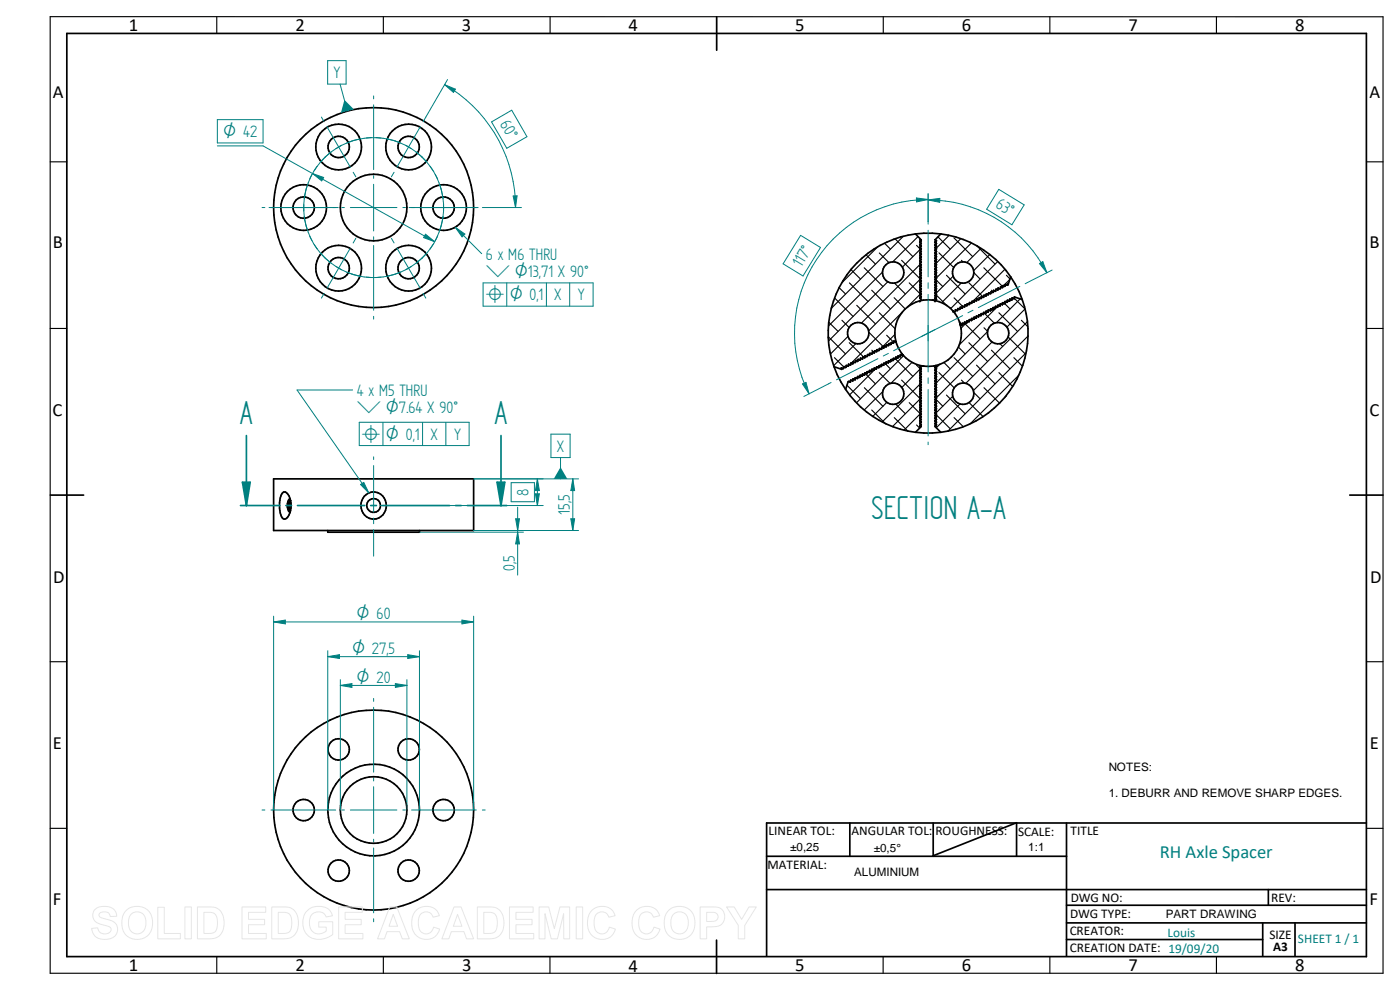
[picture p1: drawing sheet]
<svg xmlns="http://www.w3.org/2000/svg" width="420mm" height="297mm" viewBox="0 0 420 297" stroke-linecap="round" stroke-linejoin="round" font-family="sans-serif">
<g fill="none" stroke="#000" stroke-width=".51">
<path d="M20.1 10h390v277h-390zM215.1 5v10.1M112.1 32.3a30 30 0 0 0-27.2 42.4 30 30 0 0 0 49.8 7.4 30 30 0 0 0-13.7-48.5 27.6 27.6 0 0 0-8.9-1.3M15.1 148.5h10M82.1 143.7h60v15.5h-60zM84.7 148l.7-.4a3.3 3.3 0 0 1 1.9 3.3 5.3 5.3 0 0 1-1.5 4.8 1.13 1.13 0 0 1-1.5-1.2 8.6 8.6 0 0 1 .4-6.5zM86.8 151.7l.1 1.1M86.9 152.8v.1M86.9 150.7l-.1 1M87.1 149.6a2.86 2.86 0 0 0 0 4.1M87.1 150a3.6 3.6 0 0 0 0 3.6M87.2 150.2l-.4 1.5"/>
<path d="M87.2 150.2a5.2 5.2 0 0 0-.1 3.3l-.3-1.4M98.4 159.2v.5h27.5v-.5M109.3 148.9a3.9 3.9 0 0 1 5-.6 3.9 3.9 0 0 1 1.4 4.9 3.8 3.8 0 0 1-4.7 2.4 3.8 3.8 0 0 1-2.6-4.6zM405.1 148.5h10M230.1 256.9h90M255 246.9v10M280.1 246.9v10M305.1 246.9v10M305.1 246.8l-25.1 10M320.1 246.9v40M410.1 246.9h-180v40M230.1 266.9h180"/>
<path d="M320.1 271.6h90M320.1 276.9h90M379 276.9v10M380.7 266.9v4.7M388.7 276.9v10M215 282.1v10M320.1 281.9h58.9"/>
<circle cx="101.6" cy="44.1" r="3.2"/>
<circle cx="101.6" cy="44.1" r="6.9"/>
<circle cx="122.6" cy="44.1" r="3.2"/>
<circle cx="122.6" cy="44.1" r="6.8"/>
<circle cx="91.1" cy="62.3" r="6.9"/>
<circle cx="91.1" cy="62.3" r="3.2"/>
<circle cx="112.1" cy="62.3" r="10"/>
<circle cx="133.1" cy="62.3" r="3.2"/>
<circle cx="133.1" cy="62.3" r="6.8"/>
<circle cx="101.6" cy="80.5" r="6.9"/>
<circle cx="101.6" cy="80.5" r="3.2"/>
<circle cx="122.6" cy="80.5" r="3.2"/>
<circle cx="122.6" cy="80.5" r="6.8"/>
<circle cx="112.1" cy="151.7" r="2.07"/>
<circle cx="101.6" cy="224.9" r="3.2"/>
<circle cx="122.6" cy="224.9" r="3.2"/>
<circle cx="91.1" cy="243.1" r="3.2"/>
<circle cx="112.1" cy="243.1" r="10"/>
<circle cx="112.1" cy="243" r="13.8"/>
<circle cx="112.1" cy="243.1" r="30"/>
<circle cx="133.1" cy="243.1" r="3.2"/>
<circle cx="101.6" cy="261.2" r="3.2"/>
<circle cx="122.6" cy="261.2" r="3.2"/>
</g>
<g fill="none" stroke="#000" stroke-width=".34">
<path d="M15.1 5h400v287h-400zM65.1 5v5M115.1 5v5M165.1 5v5M265.1 5v5M315.1 5v5M365.1 5v5M15.1 48.6h5M410.1 48.6h5M15.1 98.6h5M410.1 98.6h5M15.1 198.5h5"/>
<path d="M410.1 198.5h5M15.1 248.5h5M410.1 248.5h5M65.1 287v5M115.1 287v5M165 287v5M265 287v5M315.1 287v5M365.1 287v5"/>
</g>
<g fill="#000">
<circle cx="86.9" cy="152.8" r=".25"/>
<circle cx="87.1" cy="150" r=".25"/>
</g>
<path d="M142.1 159.2h11.5M142.1 143.7h31.5M157.1 159.2h16.5M171.3 155.7h1.2l-.6 3.5z" fill="none" stroke="#008080" stroke-width=".3"/>
<path d="M171.3 155.7h1.2l-.6 3.5z" fill="#008080"/>
<path d="M171.9 143.7l.6 3.5h-1.2z" fill="none" stroke="#008080" stroke-width=".3"/>
<path d="M171.9 143.7l.6 3.5h-1.2z" fill="#008080"/>
<path d="M125.9 159.7h31.2M142.1 159.2h15M155.4 159.7l.5 3.5h-1.1zM171.9 143.7v15.5" fill="none" stroke="#008080" stroke-width=".3"/>
<path d="M155.4 159.7l.5 3.5h-1.1z" fill="#008080"/>
<path d="M154.8 155.7h1.1l-.5 3.5z" fill="none" stroke="#008080" stroke-width=".3"/>
<path d="M154.8 155.7h1.1l-.5 3.5z" fill="#008080"/>
<path d="M155.4 152.2v20.4M82.1 184.9v58.1M138.6 186.1l3.5 .5-3.5 .6zM142.1 184.9v58.1" fill="none" stroke="#008080" stroke-width=".3"/>
<path d="M138.6 186.1l3.5 .5-3.5 .6z" fill="#008080"/>
<path d="M82.1 186.6l3.5-.5v1.1z" fill="none" stroke="#008080" stroke-width=".3"/>
<path d="M82.1 186.6l3.5-.5v1.1z" fill="#008080"/>
<path d="M82.1 186.6h60M98.4 195.2v47.8M122.4 196.4l3.5 .6-3.5 .6zM125.9 195.2v47.8" fill="none" stroke="#008080" stroke-width=".3"/>
<path d="M122.4 196.4l3.5 .6-3.5 .6z" fill="#008080"/>
<path d="M98.4 197l3.5-.6v1.2z" fill="none" stroke="#008080" stroke-width=".3"/>
<path d="M98.4 197l3.5-.6v1.2z" fill="#008080"/>
<path d="M98.4 197h27.5M102.1 203.9v39.1M118.6 205.1l3.5 .6-3.5 .5zM122.1 203.9v39.1" fill="none" stroke="#008080" stroke-width=".3"/>
<path d="M118.6 205.1l3.5 .6-3.5 .5z" fill="#008080"/>
<path d="M102.1 205.7l3.5-.6v1.1z" fill="none" stroke="#008080" stroke-width=".3"/>
<path d="M102.1 205.7l3.5-.6v1.1z" fill="#008080"/>
<g fill="none" stroke="#008080" stroke-width=".3">
<path d="M96.5 35.1l.8 1.4M98.1 38l7 12.2M112.1 28.8v.9M112.1 31.5v19.4M126.1 38l-7 12.2M134.3 23.9l-7.3 12.6M147.5 36.6l6.1-3.5 4.5 7.9-6 3.5zM92.3 55.4a21.5 21.5 0 0 0 0 13.7M93.6 52.3l-.7 1.5M95.2 49.9l-.9 1.3M96.3 48.5a21 21 0 0 0-5 11.1M99.4 45.6l-1.8 1.5"/>
<path d="M102.4 43.7l-1.5 .9M106 51.7l.8 1.3M108.2 41.7a21.1 21.1 0 0 0-11.9 6.8M111.5 41.3l-1.6 .1M112.1 52.7v.8M112.1 55.3v14M112.8 41.3l1.6 .1M116.1 41.7a20.9 20.9 0 0 1 10.6 5.4M118.3 51.7l-.8 1.3M120.3 42.9a21.1 21.1 0 0 0-16.3 0M121.9 43.7l1.4 .8M124.8 45.6l.4 .2"/>
<path d="M126.6 47.1l1.4 1.4M128 48.5l1.1 1.5M129.1 49.9a21.7 21.7 0 0 1 3.9 9.7M130.6 52.3l.7 1.5M132 55.4a20.8 20.8 0 0 1 0 13.7M154 58.8h1.2l-.5 3.5zM78.6 62.3h.9M80.8 62.3h20.7M91.2 61.5v1.7M91.3 64.9a21.7 21.7 0 0 0 3.9 9.7M92.9 70.8l.7 1.4M94.3 73.3l.9 1.4"/>
<path d="M95.2 74.6l1.1 1.5M96.3 76a21.3 21.3 0 0 0 11.9 6.9M97.6 77.5l1.9 1.5M102.6 62.3h.8M105.1 62.3h14M105.1 74.4l-7 12.1M106.8 71.5l-.8 1.4M112.1 71v.9M112.1 73.7v19.4M117.5 71.5l.8 1.4M119.1 74.4l7 12.1M120.9 62.3h.8"/>
<path d="M122.8 62.3h20.7M126.7 77.5l-1.9 1.5M128 76a21.3 21.3 0 0 1-11.9 6.9M129.1 74.6l-1.1 1.5M130 73.3l-.9 1.4M131.3 70.8l-.7 1.4M133 64.9a21.5 21.5 0 0 1-3.9 9.7M133.1 61.4v1.7M156.5 62.3h-11.7M97.3 88.1l-.8 1.4M100.9 80l1.5 .9M109.9 83.1l1.6 .2"/>
<path d="M112.1 94.9v.9M114.4 83.1l-1.6 .2M120.3 81.6a20.8 20.8 0 0 1-16.3 .1M123.4 80l-1.5 .9M127 88.1l.8 1.4M112.1 137.1v.8M112.1 139.7v13.9M112.1 155.4v1.7M112.1 158.9v8M102.1 205.7h20M112.1 209.6v.8M112.1 212.2v19.5"/>
<path d="M112.1 233.5v.8M112.1 236.1v14M78.6 243h.9M81.3 243h19.4M102.6 243h.8M105.1 243h14M112.1 251.8v.8M112.1 254.4v19.5M120.9 243h.8M123.5 243h19.4M144.8 243h.8M112.1 275.7v.9"/>
</g>
<path d="M154 58.8h1.2l-.5 3.5z" fill="#008080"/>
<path d="M133.4 25.4l3.3 1.4-.6 .9z" fill="none" stroke="#008080" stroke-width=".3"/>
<path d="M133.4 25.4l3.3 1.4-.6 .9z" fill="#008080"/>
<path d="M65.2 35.9h13.7v7h-13.7zM133.4 25.4a42.3 42.3 0 0 1 21.3 36.9M65.2 43.8h13.7l51.6 28.7M127.7 70.3l2.8 2.2-3.4-1.2z" fill="none" stroke="#008080" stroke-width=".3"/>
<path d="M127.7 70.3l2.8 2.2-3.4-1.2z" fill="#008080"/>
<path d="M93.8 52.1l3.3 1.2-.5 1z" fill="none" stroke="#008080" stroke-width=".3"/>
<path d="M93.8 52.1l3.3 1.2-.5 1z" fill="#008080"/>
<path d="M73.9 130.7v21h10.1M85.8 151.7h1.7M89.3 151.7h20.2M111.2 151.7h1.8M114.8 151.7h20.1M136.7 151.7h1.7M140.2 151.7h10.2" fill="none" stroke="#008080" stroke-width=".51"/>
<path d="M72.8 144.7h2.3l-1.2 7z" fill="#008080"/>
<path d="M150.4 130.7v21M72.8 144.7h2.3l-1.2 7z" fill="none" stroke="#008080" stroke-width=".51"/>
<path d="M149.2 144.7h2.3l-1.1 7z" fill="#008080"/>
<path d="M72.2 151.7h1.7M149.2 144.7h2.3l-1.1 7zM150.4 151.7h1.7" fill="none" stroke="#008080" stroke-width=".51"/>
<g fill="#000">
<circle cx="280.6" cy="79.2" r=".17"/>
<circle cx="276" cy="90.3" r=".25"/>
<circle cx="280.6" cy="90.2" r=".25"/>
<circle cx="286" cy="93.3" r=".25"/>
<circle cx="288.2" cy="97.4" r=".25"/>
<circle cx="290.9" cy="96" r=".17"/>
<circle cx="270.8" cy="106.3" r=".25"/>
<circle cx="270.9" cy="106.4" r=".25"/>
<circle cx="276.5" cy="109.8" r=".25"/>
<circle cx="302" cy="118.6" r=".17"/>
</g>
<g fill="none" stroke="#000" stroke-width=".34">
<path d="M259.9 76.5l2.8 2.7M263.5 74l-10.9 10.9M263.9 75.9l2.9 2.9M265.5 73l1.7 1.7M268.6 71.7l5.3 5.3M270.6 78.1l5.6 5.6M271.1 70.9l-21.6 21.6M275.1 73.6l1.2 1.2M275.5 71l-7.6 7.6M276.3 79.2l-17.8 17.7M276.4 74.5l-5.6 5.7M281.5 71.1l3.6 3.6"/>
<path d="M281.8 75.9l4.4 4.4M284.8 70.7l-3.9 3.8M286.3 71.4l5.6 5.6M288.3 71.6l-7.6 7.6M288.5 78.1l.5 .5M291.5 72.9l-10.5 10.5M293.2 73.8l5.4 5.4M294.4 74.5l-4.3 4.3M297 76.4l-4.8 4.8M299.5 78.4l-14.2 14.2M248.7 96.7l2.8 2.7M250.5 89.4l5.5 5.6"/>
<path d="M251.8 86.3l1.9 1.9M252.7 96.1l2.1 2.2M254.9 84.9l5.6 5.6M255.4 80.9l2.8 2.8M257.1 91.6l5.6 5.6M259.4 80.3l5.6 5.6M260.7 99.7l4.3 4.2M261.6 87.1l5.6 5.6M263.9 93.9l4.7 4.7M264.9 81.6l-16.3 16.2M266.4 84.5l-17.7 17.8M268.3 89.3l3.4 3.4"/>
<path d="M268.4 84.9l3.3 3.3M270.9 93.6l-15.4 15.3M272.9 84.9l3.5 3.5M276 83.9l-15.3 15.4M276.3 88.1l-4.1 4.1M276.5 83.5l-.2 .2M280.7 83.7l2.2 2.3M280.8 83.7l-.2 .1M280.9 88.4l3.3 3.3M284 82.6l5.6 5.6M286 82.9l-5.2 5.2M286.3 89.4l2.6 2.5"/>
<path d="M288.5 84.9l-5.9 5.9M289.5 97l4.6 4.6M290 96.9l-1.6 1.6M290.5 96.4l-.4 .3M290.8 84.8l4.3 4.4M291.7 90.7l-.3 .3M292.3 81.8l1.8 1.9M295.2 93.8l3.2 3.2M295.3 80.3l5.6 5.6M295.3 98.3l1.1 1.1M296.4 99.5l-15.8 15.6M297.5 87.1l.6 .6"/>
<path d="M299.2 92.1l-11.3 11.4M299.8 91.6l-.4 .3M299.8 93.9l5.5 5.5M301 85.9l-.4 .3M301.5 91.1l1.6 1.6M301.6 80.8l-9.7 9.7M302 82.6l1.1 1.1M303.1 83.8l-2 1.9M304.4 89.5l3.2 3.2-5.4 5.5M306.2 89.7l-7.2 7.1M306.5 96.1l2 1.9M308.3 96.5l-18.5 18.6"/>
<path d="M248.6 101l5.1 5.2M250.4 107.3l2.8 2.8M254.2 115.6l4 4M254.5 100.9l-5.3 5.4M254.9 102.8l4.5 4.6M255.3 109.1l-.3 .3M256.9 103.1l-6.7 6.6M259.4 116.3l5.6 5.6M259.5 112l3.2 3.1M261.7 105.1l.7 .7M262.8 110.6l-7.8 7.9M263.3 110.1l-.2 .3"/>
<path d="M263.9 105l-.1 .2M263.9 111.8l3.3 3.3M264.6 104.3l-.4 .4M265 117.5l-5.6 5.5M265.8 109.2l1.4 1.5M266.1 100.6l2.1 2.1M268.6 100.4l-3.9 3.8M268.8 107.7l5.1 5.2M270.6 114l5.6 5.6M271.2 106.7l-14.2 14.2M273.7 108.7l-6.3 6.3M275.1 109.6l1.2 1.2"/>
<path d="M276.2 115.2l-11.4 11.4M276.4 110.5l-5.8 5.8M276.5 119.4l-8.6 8.6M280.7 119.7l2.2 2.2M281.8 111.8l4.6 4.6M282.1 109.3l-1.2 1.2M283.3 108.8l1.8 1.9M284 118.5l5.6 5.6M286 118.9l-5.2 5.1M286.3 107.3l5.6 5.6M287.6 104.1l2 2.1M288.5 114l1 1"/>
<path d="M290.8 102.8l5.6 5.6M292.2 117.7l1.9 1.9M293.1 109.6l5.5 5.5M295.3 116.3l4.7 4.6M297.5 105.1l5.6 5.6M297.8 102.6l-16.8 16.8M299.8 111.8l4.1 4.2M300.1 103.1l.8 .8M302.5 101l5.1 5.1M304.3 107.3l2.5 2.6M305.8 112.6l-14.6 14.6M307.9 105.9l-23.4 23.5"/>
<path d="M308.5 100.8l-16.4 16.4M261.6 123l4 4M266.2 120.7l-4.3 4.2M268.4 125.3l4 4M268.8 121.2l2.9 2.9M272.9 120.8l3.5 3.6M275.1 127.5l.9 .9M276.3 124l-5 5.1M280.9 124.4l4.2 4.2M286.3 125.3l2.8 2.7M288.1 121.2l-7.1 7.2M290.8 120.8l4.3 4.2"/>
<path d="M297.5 123l.1 .1"/>
</g>
<g fill="none" stroke="#000" stroke-width=".51">
<path d="M274.7 70.2l1.8 1.8h-.4l.4 .3-.5 .3 .5 .3-.5 .5 .5 .3-.5 .5 .5 .3-.5 .5 .5 .4-.5 .4 .5 .4-.5 .4 .5 .4-.5 .4 .5 .4-.5 .4 .5 .4-.5 .4 .5 .4-.5 .4 .5 .3-.5 .5 .5 .3-.5 .5 .5 .3-.5 .5 .5 .4-.5 .4 .5 .4-.5 .4 .5 .4-.5 .4 .5 .4-.5 .4 .5 .4-.5 .4 .5 .4-.5 .4 .5 .4-.5 .4 .5 .3-.5 .5 .5 .3-.5 .5 .5 .3-.3 .6M274.7 70.2a30 30 0 0 0-24.4 39.8M280.5 72.7l.5 .3-.4 .4 .4 .5-.4 .4M280.5 74.3l.5 .3-.4 .4 .4 .5-.4 .3 .4 .5-.4 .5 .4 .3-.4 .5M280.5 77.5l.5 .3-.4 .6M280.5 78.3l.5 .3-.4 .6M280.5 79.1l.5 .3-.4 .6M280.5 79.9l.5 .3-.4 .4 .4 .5-.4 .5 .4 .2-.4 .4 .4 .5-.4 .4M280.5 76.7l.5 .3M280.5 75.9l.5 .3M280.5 75.1l.5 .3M280.5 73.5l.5 .3"/>
<path d="M280.6 71.9l.4 .3M280.6 72l.4 .2-.4 .6M282.4 70.2a29.9 29.9 0 0 1 20.9 12.9M282.4 70.2l-1.8 1.8M282.4 70.2l-2.6-.2-5.1 .2M276.2 90.3a10 10 0 0 0-7.3 12.2M279.9 90l.7 .2M279.9 90h-1.4l-2.3 .3M279.9 90l.7 .1M280.5 83.1l.5 .3-.4 .5M280.5 83.9l.5 .3-.4 .6M280.5 84.7l.5 .3-.4 .6"/>
<path d="M280.5 85.5l.5 .3-.4 .6M280.5 86.3l.5 .3-.4 .6M280.5 87.1l.5 .3-.4 .6M280.5 87.9l.5 .3-.4 .4 .4 .5-.4 .4M280.5 89.5l.5 .3-.4 .4M280.5 88.7l.5 .3M280.5 82.3l.5 .3M280.5 81.5l.5 .3M280.5 80.7l.5 .3M280.6 90.2a9.9 9.9 0 0 1 5.5 3.2M286.1 93.4l1.4 2 .5 1.2M288 96.6l.2 .8"/>
<path d="M288.2 97.4a10 10 0 0 1-7.4 12.3M288.7 97v.5M289.4 97.2l-.7-.1-.1 .5-.4-.2M289.5 96.6l-.1 .6M290.2 96.4l-.1 .5-.5-.3-.2 .6M290.2 96.3l-.1 .5M290.9 95.9v.5M291.6 95.5v.6l-.5-.2-.2 .6-.7-.1M292.3 95.2v.6l-.7-.2M293 94.8v.5M293.7 94.5v.5M294.5 94.1l-.1 .5"/>
<path d="M295.2 93.8l-.1 .4M295.2 93.8l-.1 .5-.6-.1-.2 .5-.4-.3-.2 .6-.7-.1v.5l-.7-.2M295.9 93.4v.5M296.6 93v.6l-.5-.3-.2 .6-.7-.1M297.3 92.7v.4M298 92.3v.6l-.5-.3-.2 .6-.7-.1M298.7 91.9v.5M298.7 92v.5l-.7-.1M299.5 91.6l-.1 .5M300.2 91.2l-.1 .5M300.2 91.3l-.1 .5-.6-.1-.2 .5-.6-.2M300.9 90.8v.6l-.7-.1"/>
<path d="M301.6 90.5v.6l-.5-.3-.2 .1M302.3 90.1l-.1 .5M303 89.7v.6l-.5-.2-.3 .6-.6-.1M303.3 83.1l-.8 2.3-.1-.3-.2 .5-.4-.3-.1 .6-.7-.2-.1 .5-.6-.1v.5l-.3 .1-.4-.3-.1 .6-.6-.2-.1 .5-.6-.2-.1 .6-.7-.2v.6l-.6-.3-.1 .6-.7-.1v.5l-.7-.2-.2 .6-.6-.2v.5l-.6-.1-.1 .5-.6-.2-.1 .5-.6-.2-.1 .6-.6-.2-.1 .5-.7-.1v.5l-.7-.1-.2 .6-.4-.3-.2 .5-.5-.1-.2 .5-.6-.2-.1 .6-.6-.2-.1 .5-.6-.2-.1 .6-.6-.1M303.3 83.1l2.5 4.4 1 2.4M303.7 89.4v.5M303.7 89.5v.5l-.7-.2M304.4 89.1l-.1 .6-.6-.2M304.4 89.1l2.4 .8M306.8 89.9a30 30 0 0 1-24.4 39.8M250.3 110l2.3 .8-.1-.4M250.3 110l.9 2.4 2.6 4.4"/>
<path d="M252.5 110.4v.2M253.8 116.8a29.8 29.8 0 0 0 20.9 12.9M255.3 114.1l-.1 .5M255.3 114.1l-.1 .5-.7-.1-.7 2.3M255.9 113.7v.6l-.6-.2M256.7 113.3v.6l-.6-.2-.2 .1M257.4 113l-.1 .5M257.4 113l-.1 .5-.6-.1M258.1 112.6v.6l-.7-.2M258.8 112.3v.4M259.5 111.9v.5M260.9 111.2v.5l-.7-.2v.6l-.5-.2-.3 .6-.4-.3-.2 .6-.7-.1"/>
<path d="M261.7 110.8l-.1 .5M262.4 110.4l-.1 .5M263.1 110.1l-.1 .6-.5-.3-.2 .6-.6-.1v.5l-.6-.3-.2 .2M263.8 109.7v.5M264.5 109.3v.6M265.9 109.2l-.7-.2v.6l-.5-.3-.2 .1-.1 .6-.4-.3-.2 .6-.7-.1M265.9 108.6v.5M266.6 108.2v.6l-.5-.2-.2 .6M267.4 107.9l-.1 .5M268.1 107.5l-.1 .6-.5-.2-.2 .6-.7-.2M268.8 107.2v.5M268.8 107.2v.5l-.7-.1"/>
<path d="M268.9 102.5l.8 2 1.1 1.8M268.9 102.5l-.2 .2-.5-.3v.5l-.7-.1-.2 .6-.4-.3-.3 .6-.5-.2-.1 .5-.7-.1-.2 .6-.5-.3v.5l-.7-.1v.5l-.7-.2v.6l-.7-.2-.2 .6-.4-.3-.2 .6-.6-.2-.1 .6-.7-.2-.2 .6-.5-.2v.5l-.7-.2-.2 .6-.5-.2v.5l-.7-.1-.2 .6-.4-.3-.2 .5-.6-.1-.1 .5-.7-.1v.4l-.2 .2-.5-.3v.5l-.7-.1-.2 .6-.4-.3-.1 .5-.7-.1M269.5 106.8l-.1 .6-.6-.2M270.2 106.5v.5l-.7-.1M270.2 106.5l.6 .2 .1-.3a10 10 0 0 0 6.3 3.5M277.2 109.9l-.7-.1-.5 .4 .5 .5-.5 .3 .5 .3-.5 .6 .5 .5-.5 .2 .5 .3-.5 .5 .5 .3-.5 .5 .5 .4-.5 .4 .5 .4-.5 .4 .5 .6-.5 .2 .5 .4-.5 .5 .5 .4-.5 .3 .5 .4-.5 .5 .5 .4-.5 .3 .5 .3-.5 .6 .5 .5-.5 .2 .5 .6-.5 .3 .5 .5-.5 .3 .5 .5-.5 .3 .5 .5-.5 .3 .5 .4-.5 .4 .5 .4-.5 .4 .5 .4-.5 .4 .5 .5-.5 .3M280.5 110.3l.5 .3-.4 .6M280.5 111.1l.5 .3-.4 .6M280.5 111.9l.5 .3-.4 .4 .4 .5-.4 .3 .4 .5-.4 .4 .4 .4-.4 .4M280.5 115.1l.5 .3-.4 .6M280.5 115.9l.5 .3-.4 .6M280.5 116.7l.5 .3-.4 .6"/>
<path d="M280.5 117.5l.5 .3-.4 .6M280.5 118.3l.5 .3-.4 .6M280.5 119.1l.5 .3-.4 .4 .4 .4-.4 .4 .4 .5-.4 .3 .4 .4-.4 .4 .4 .4-.4 .5M280.5 119.9l.5 .3M280.5 114.3l.5 .3M280.5 113.5l.5 .3M280.5 112.7l.5 .3M280.8 109.7l.2 .2-.4 .5M280.8 109.7l-3.6 .2M276 127.9l.5 .1-1.8 1.7M276 127.9l.2 .1M280.5 123.9l.5 .3-.4 .6"/>
<path d="M280.5 123.1l.5 .3-.4 .6M280.5 124.7l.5 .3-.4 .3 .4 .6-.4 .5M280.5 126.3l.5 .3-.4 .6M280.5 127.1l.5 .3-.4 .6 1.8 1.7M280.5 121.5l.5 .3M280.5 125.5l.5 .3M280.5 122.3l.5 .3M280.5 120.7l.5 .3M282.4 129.7l-5.1 .2-2.6-.2"/>
<circle cx="257.6" cy="100" r="3.2"/>
<circle cx="268.1" cy="81.8" r="3.2"/>
<circle cx="289" cy="81.8" r="3.2"/>
<circle cx="299.5" cy="100" r="3.2"/>
<circle cx="268" cy="118.1" r="3.2"/>
<circle cx="289" cy="118.1" r="3.2"/>
</g>
<g fill="none" stroke="#000" stroke-width=".3">
<path d="M276 71.5v1.1M276 72.7v.7M276 73.5v.7M276 74.3v.7M276 75.1v.7M276 75.9v.7M276 76.7v.7M276 77.5v.7M276 78.3v.7M276 79.1v.7M276 79.9v.7M281 72.3v.7"/>
<path d="M281 73.1v.7M281 73.9v.7M281 74.7v.7M281 75.5v.7M281 76.3v.7M281 77.1v.7M281 77.9v.7M281 78.7v.7M281 79.5v.7M276 80.7v.7M276 81.5v.7M276 82.3v.7"/>
<path d="M276 83.1v.7M276 83.9v.7M276 84.7v.7M276 85.5v.7M276 86.3v.7M276 87.1v.7M276 87.9v.7M276 88.7v.7M281 80.3v.7M281 81.1v.7M281 81.9v.7M281 82.7v.7"/>
<path d="M281 83.5v.7M281 84.3v.7M281 85.1v.7M281 85.9v.7M281 86.7v.7M281 87.5v.7M281 88.3v.7M281 89.1v.7M281 89.9v.4M288.6 97.6l-.3 .2M288.9 91.9l-.7 .3M290.3 91.2l-.6 .3"/>
<path d="M290.8 96.5l-.7 .4M291 90.8l-.6 .3M292.2 95.8l-.6 .3M292.9 95.5l-.6 .3M294.5 89l-.5 .3M296 88.3l-.7 .3M296.5 93.6l-.6 .3M296.7 87.9l-.6 .3M297.9 92.9l-.6 .3M298.6 92.5l-.6 .4M299.5 86.4l-.6 .4M301 85.7l-.7 .4"/>
<path d="M301.5 91.1l-.6 .3M301.7 85.4l-.6 .3M302.9 90.4l-.7 .3M303.6 90l-.6 .3M256.1 108.6l-.7 .3M257.5 107.9l-.6 .3M258 113.2l-.7 .3M259.4 112.5l-.6 .3M259.6 106.8l-.6 .3M261.1 106l-.7 .4M261.5 111.4l-.6 .3M262.5 105.3l-.6 .3"/>
<path d="M263 110.7l-.7 .3M263.2 104.9l-.6 .4M264.4 110l-.6 .3M265.1 109.6l-.6 .3M265.3 103.9l-.6 .3M266.1 103.5l-.7 .3M266.8 103.2l-.7 .3M267.2 108.5l-.6 .3M267.5 102.8l-.6 .3M268 108.2l-.7 .3M268.7 107.8l-.7 .3M268.8 102.1l-.5 .3"/>
<path d="M269.4 107.4l-.6 .3M276 109.6v.6M276 110.3v.7M276 111.1v.7M276 111.9v.7M276 112.7v.7M276 113.5v.7M276 114.3v.7M276 115.1v.7M276 115.9v.7M276 116.7v.7M276 117.5v.7"/>
<path d="M276 118.3v.7M276 119.1v.7M276 119.9v.7M281 110.7v.7M281 111.5v.7M281 112.3v.7M281 113.1v.7M281 113.9v.7M281 114.7v.7M281 115.5v.7M281 116.3v.7M281 117.1v.7"/>
<path d="M281 117.9v.7M281 118.7v.7M281 119.5v.7M276 120.7v.7M276 121.5v.7M276 122.3v.7M276 123.1v.7M276 123.9v.7M276 124.7v.7M276 125.5v.7M276 126.3v.7M276 127.1v.7"/>
<path d="M281 120.3v.7M281 121.1v.7M281 121.9v.7M281 122.7v.7M281 123.5v.7M281 124.3v.7M281 125.1v.7M281 125.9v.7M281 126.7v.7M281 127.5v.9"/>
</g>
<g fill="none" stroke="#008080" stroke-width=".3">
<path d="M278.5 58.2v9.1M299.8 56.8l7.6 4.7-3.7 5.9-7.6-4.6zM278.5 69.1v14M311.9 79.1l1.1-.6 1.2 3.3zM278.5 84.8v1.7M278.5 88.3v23.3M280.6 98.9l-12.4 6.3M288.9 94.7l-12.4 6.3M292 93.1l-1.5 .8M306.1 85.9l-12.5 6.4M315.8 81l-8.1 4.1M249.4 114.8l-.7 .3"/>
<path d="M263.5 107.6l-12.5 6.4M266.6 106l-1.5 .8M278.5 113.4v1.7M278.5 116.9v13.9M278.5 132.6v.8"/>
</g>
<path d="M311.9 79.1l1.1-.6 1.2 3.3z" fill="#008080"/>
<path d="M278.5 60l3.6-.5-.1 1.2z" fill="none" stroke="#008080" stroke-width=".3"/>
<path d="M278.5 60l3.6-.5-.1 1.2z" fill="#008080"/>
<path d="M275 59.4l3.5 .5-3.4 .7zM278.5 60a39.9 39.9 0 0 1 35.7 21.8M278.5 58.1v8.4M240.3 70.6l5.9 3.7-5.2 8.5-6-3.6zM248.7 115.1l-7.5 3.9" fill="none" stroke="#008080" stroke-width=".3"/>
<path d="M275 59.4l3.5 .5-3.4 .7z" fill="#008080"/>
<path d="M240.8 115.2l1.1-.5 .9 3.5z" fill="none" stroke="#008080" stroke-width=".3"/>
<path d="M240.8 115.2l1.1-.5 .9 3.5z" fill="#008080"/>
<path d="M278.5 59.9a40.1 40.1 0 0 0-35.7 58.3M114.2 151.7h48.8M142.1 143.7h20.9M153.4 144.8h7v5.7h-7zM161.3 143.7l.6 3.5h-1.2z" fill="none" stroke="#008080" stroke-width=".3"/>
<path d="M161.3 143.7l.6 3.5h-1.2z" fill="#008080"/>
<path d="M160.7 148.2h1.2l-.6 3.5z" fill="none" stroke="#008080" stroke-width=".3"/>
<path d="M160.7 148.2h1.2l-.6 3.5z" fill="#008080"/>
<path d="M89.1 117l21.6 30.9M161.3 143.7v8" fill="none" stroke="#008080" stroke-width=".3"/>
<path d="M108.2 145.4l1-.7 1.5 3.2z" fill="#008080"/>
<path d="M136.6 68.2l8 7.9M89.1 117h16.7M108.2 145.4l1-.7 1.5 3.2z" fill="none" stroke="#008080" stroke-width=".3"/>
<path d="M136.6 68.2l2.9 2-.8 .9z" fill="#008080"/>
<path d="M136.6 68.2l2.9 2-.8 .9zM168.2 137.3v6.4" fill="none" stroke="#008080" stroke-width=".3"/>
<path d="M168.2 140.2l2.1 3.5h-4.1z" fill="#008080"/>
<path d="M102.1 25.2l2.2 8.1M165.3 130.3h5.8v7h-5.8z" fill="none" stroke="#008080" stroke-width=".3"/>
<path d="M103.4 30l2.8 2.8-3.9 1.1z" fill="#008080"/>
<path d="M98.3 18.2h5.6v7h-5.6zM145 84.9h33v7h-33zM152.1 84.9v7M164 84.9v7M171 84.9v7M107.8 126.7h33v7h-33zM114.9 126.7v7M126.8 126.7v7M133.8 126.7v7" fill="none" stroke="#008080" stroke-width=".3"/>
<g fill="none" stroke="#e6e6e6" stroke-width=".3">
<path d="M28.5 272.9a4.5 4.5 0 0 1 6.2 .6l.3 1.4-1.9 .1a1.83 1.83 0 0 0-1.5-1.4 1.83 1.83 0 0 0-1.9 .9v.2a3.3 3.3 0 0 0 2.6 1.2 2.99 2.99 0 0 1 3 3.1 2.99 2.99 0 0 1-3.4 2.8 3.6 3.6 0 0 1-4.4-3.2l1.8-.2a2.1 2.1 0 0 0 1.8 1.8 2.1 2.1 0 0 0 2.2-1.3 1.39 1.39 0 0 0-1.4-1.1 5.4 5.4 0 0 1-3.8-1.9 2.66 2.66 0 0 1 .4-3zM37.9 273.2a4.8 4.8 0 0 1 5.8-.6 4.8 4.8 0 0 1 2 5.5 4.7 4.7 0 0 1-5.7 3.6 4.7 4.7 0 0 1-3.4-5.8l.4-1.4zM39.3 274.4a2.67 2.67 0 0 1 3.2-.5 2.67 2.67 0 0 1 1.3 3 2.7 2.7 0 0 1-2.6 3.3 2.7 2.7 0 0 1-2.6-3.3l.2-1.7zM47.4 272.2h1.9v7.9h4.8v1.6h-6.7zM55.5 272.1h1.9v9.6h-1.9zM59.3 272.1h3.5a4 4 0 0 1 4.4 4.4 4.2 4.2 0 0 1-4.3 5.2h-3.6zM61.2 273.7a4.5 4.5 0 0 1 3.3 .5 4.9 4.9 0 0 1-.2 5.5l-1 .3-2.1 .1zM72.6 272.1h7.1v1.6h-5.1v2.1h4.8v1.7h-4.8v2.6h5.3v1.6h-7.3zM81.6 272.1h3.5a4 4 0 0 1 4.5 4.4 4.2 4.2 0 0 1-4.4 5.2h-3.6zM83.5 273.7a4.5 4.5 0 0 1 3.3 .5 4.9 4.9 0 0 1-.2 5.5l-1 .3-2.1 .1zM92.1 273.4a5.1 5.1 0 0 1 7 0l.7 1.4-1.9 .3a2.65 2.65 0 0 0-3.3-1.4 2.65 2.65 0 0 0-1.7 3.1 2.97 2.97 0 0 0 1.5 3.1 2.97 2.97 0 0 0 3.5-.5v-1.2h-2.2v-1.6h4.2v3.8a5.7 5.7 0 0 1-8.2-.5 5.8 5.8 0 0 1 .4-6.5zM101.6 272.1h7.1v1.6h-5.1v2.1h4.8v1.7h-4.8v2.6h5.3v1.6h-7.3z"/>
<path d="M117 272.1h2.1l3.7 9.6h-2.1l-.8-2.2h-3.7l-.8 2.2h-2.1zM118 274.4l1.3 3.5h-2.6zM124.8 273.3a4.2 4.2 0 0 1 7.1 1.4l-1.9 .5a2.25 2.25 0 0 0-2.7-1.6 2.25 2.25 0 0 0-1.7 2.6 3.4 3.4 0 0 0 1.5 3.9 2.25 2.25 0 0 0 3-1.9l1.8 .6a4.3 4.3 0 0 1-5 3 4.3 4.3 0 0 1-3.3-4.8l.3-2.4zM136.3 272.1h2.1l3.7 9.6h-2.1l-.8-2.2h-3.7l-.8 2.2h-2.1zM137.3 274.4l1.3 3.5h-2.6zM143.2 272.1h3.6a4 4 0 0 1 4.4 4.4 4.2 4.2 0 0 1-4.4 5.2h-3.6zM145.2 273.7a4.5 4.5 0 0 1 3.3 .5 4.9 4.9 0 0 1-.2 5.5l-1 .3-2.1 .1zM152.9 272.1h7.1v1.6h-5.2v2.1h4.9v1.7h-4.9v2.6h5.4v1.6h-7.3zM161.8 272.1h2.9l1.7 6.5 1.7-6.5h2.9v9.6h-1.8v-7.5l-1.9 7.5h-1.9l-1.8-7.5v7.5h-1.8zM172.9 272.1h2v9.6h-2zM177.5 273.3a4.2 4.2 0 0 1 7.1 1.4l-1.9 .5a2.25 2.25 0 0 0-2.6-1.6 2.25 2.25 0 0 0-1.8 2.6 3.4 3.4 0 0 0 1.6 3.9 2.25 2.25 0 0 0 3-1.9l1.8 .6a4.3 4.3 0 0 1-5 3 4.3 4.3 0 0 1-3.4-4.8l.4-2.4zM190.9 273.3a4.2 4.2 0 0 1 7.1 1.4l-1.9 .5a2.25 2.25 0 0 0-2.7-1.6 2.25 2.25 0 0 0-1.7 2.6 3.4 3.4 0 0 0 1.6 3.9 2.25 2.25 0 0 0 2.9-1.9l1.9 .6a4.3 4.3 0 0 1-5 3 4.3 4.3 0 0 1-3.4-4.8l.4-2.4z"/>
<path d="M200.6 273.2a4.8 4.8 0 0 1 5.9-.6 4.8 4.8 0 0 1 2 5.5 4.7 4.7 0 0 1-5.8 3.6 4.7 4.7 0 0 1-3.3-5.8l.4-1.4zM202 274.4a2.67 2.67 0 0 1 3.2-.5 2.67 2.67 0 0 1 1.4 3 2.7 2.7 0 0 1-2.6 3.3 2.7 2.7 0 0 1-2.7-3.3l.3-1.7zM210.1 272.1h3.1a3.6 3.6 0 0 1 3.9 1.4 3.1 3.1 0 0 1-.1 3.4 3.1 3.1 0 0 1-3.2 1.2h-1.7v3.6h-2zM212.1 273.7a3.9 3.9 0 0 1 3.1 .5 1.44 1.44 0 0 1 0 1.7 1.44 1.44 0 0 1-1.5 .6h-1.6zM218 272.1h2.3l2.3 3.7 2.2-3.7h2.2l-3.5 5.6v4h-1.9v-4.1z"/>
</g>
<g font-size="11.3" fill="#008080">
<text x="72" y="127.2">A</text>
<text x="148.4" y="127.2">A</text>
<text x="261.4" y="155.7">SECTION A-A</text>
</g>
<g font-size="5.6">
<text x="38.6" y="9.4">1</text>
<text x="88.6" y="9.3">2</text>
<text x="138.6" y="9.4">3</text>
<text x="188.7" y="9.4">4</text>
<text x="238.7" y="9.3">5</text>
<text x="288.7" y="9.3">6</text>
<text x="338.7" y="9.3">7</text>
<text x="388.7" y="9.3">8</text>
<text x="15.8" y="29.5">A</text>
<text x="411" y="29.5">A</text>
<text x="15.8" y="74.5">B</text>
<text x="411" y="74.5">B</text>
<text x="15.8" y="124.9">C</text>
<text x="411" y="124.8">C</text>
<text x="15.9" y="174.9">D</text>
<text x="411.2" y="174.8">D</text>
<text x="15.9" y="224.7">E</text>
<text x="411.1" y="224.7">E</text>
<text x="15.8" y="271.4">F</text>
<text x="411" y="271.4">F</text>
<text x="38.6" y="291.4">1</text>
<text x="88.6" y="291.4">2</text>
<text x="138.7" y="291.4">3</text>
<text x="188.7" y="291.5">4</text>
<text x="238.7" y="291.3">5</text>
<text x="288.7" y="291.3">6</text>
<text x="338.7" y="291.4">7</text>
<text x="388.7" y="291.4">8</text>
</g>
<g font-size="5.6" fill="#008080">
<text x="100.1" y="23.5">Y</text>
<text x="149.9" y="37.2" transform="rotate(60 149.9 37.2)">60°</text>
<text x="298.5" y="62.2" transform="rotate(31 298.5 62.2)">63°</text>
<text x="145.8" y="77.9">6 x M6 THRU</text>
<text x="240.4" y="80.4" transform="rotate(-58 240.4 80.4)">117°</text>
<text x="173.4" y="90.1">Y</text>
<text x="107" y="118.7">4 x M5 THRU</text>
<text x="136.3" y="132">Y</text>
<text x="167.1" y="135.5">X</text>
<text x="158.7" y="148.8" transform="rotate(-90 158.7 148.8)">8</text>
<text x="171" y="154.4" transform="rotate(-90 171 154.4)">15,5</text>
<text x="154.5" y="171.3" transform="rotate(-90 154.5 171.3)">0,5</text>
<text x="348.1" y="257.4">RH Axle Spacer</text>
</g>
<g font-size="5.4" fill="#008080">
<text x="67" y="41.1">O 42</text>
<text x="145.8" y="83.1">s O13,71 X 90°</text>
<text x="145.9" y="90.1">l O 0,1 X</text>
<text x="107" y="124">s O7.64 X 90v</text>
<text x="108.7" y="132">l O 0,1 X</text>
<text x="107" y="185.8">O 60</text>
<text x="105.7" y="196.1">O 27,5</text>
<text x="107" y="204.8">O 20</text>
</g>
<g font-size="4">
<text x="230.7" y="250.7">LINEAR TOL:</text>
<text x="255.6" y="250.6">ANGULAR TOL:</text>
<text x="280.7" y="250.6">ROUGHNESS:</text>
<text x="305.6" y="250.7">SCALE:</text>
<text x="321.3" y="250.6">TITLE</text>
<text x="230.4" y="260.7">MATERIAL:</text>
<text x="321.2" y="275.4">DWG TYPE:</text>
<text x="321.4" y="270.7">DWG NO:</text>
<text x="381.5" y="270.7">REV:</text>
<text x="321" y="280.6">CREATOR:</text>
<text x="381" y="281.6">SIZE</text>
<text x="321.1" y="285.6">CREATION DATE: 19/09/20</text>
<text x="382.1" y="285.2">A3</text>
</g>
<g font-size="4" fill="#008080">
<text x="350.4" y="281">Louis</text>
<text x="389.5" y="283.1">SHEET 1 / 1</text>
</g>
<g font-size="3.5">
<text x="332.7" y="231.3">NOTES:</text>
<text x="332.7" y="239.1">1. DEBURR AND REMOVE SHARP EDGES.</text>
<text x="237.1" y="255.4">±0,25</text>
<text x="262.2" y="255.5">±0,5°</text>
<text x="308.6" y="255.3">1:1</text>
<text x="256.4" y="262.9">ALUMINIUM</text>
<text x="349.9" y="275.5">PART DRAWING</text>
</g>
</svg>
